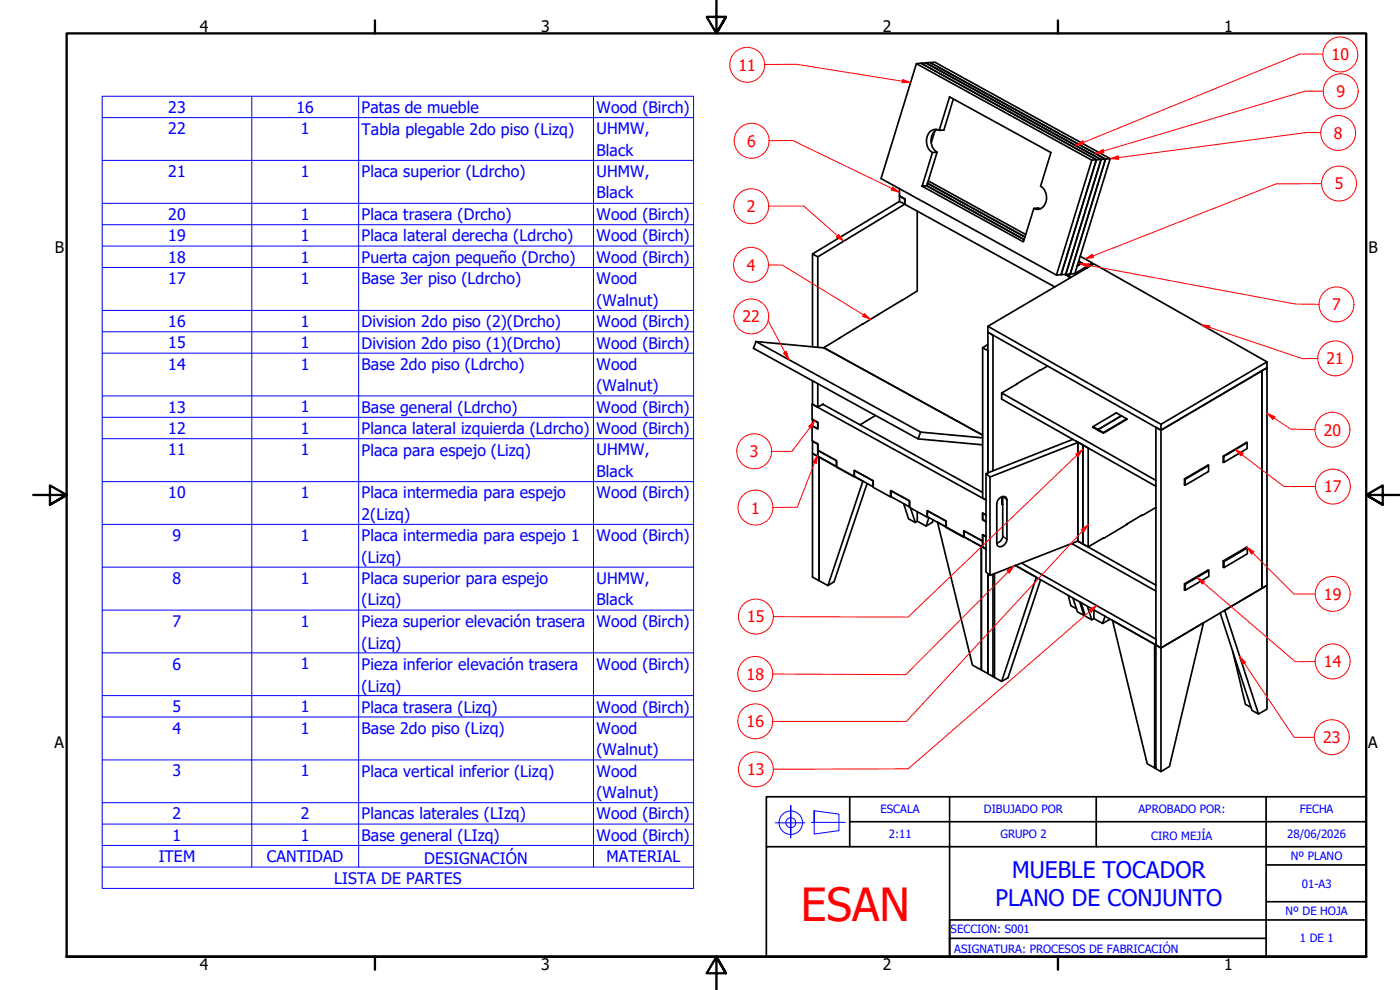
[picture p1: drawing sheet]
<svg xmlns="http://www.w3.org/2000/svg" width="420mm" height="297mm" viewBox="0 0 420 297" stroke-linecap="round" stroke-linejoin="round" font-family="sans-serif">
<!-- layer: Visible (ISO) -->
<g fill="none" stroke="#000" stroke-width=".51">
<path d="M275 19.1l52.7 29 1.4-.2-10.6 34.5-1.4 .1 10.6-34.4M276.4 19l1.4-.2 52.7 29.1h-1.4zM277.8 18.8h1.3l52.7 28.9-1.3 .2zM279.1 18.8l1.4-.1 52.7 28.9-1.4 .1zM280.5 39.4l-1 3.4M281.3 38.8a4 4 0 0 0-.1 6.8M281.9 39.1a2.58 2.58 0 0 0-3.7 2.1 4.2 4.2 0 0 0 1.6 4.6M286.1 29.6l-2.8 9.4-1.4 .1 3.1-10 30.4 16.7-3.1 10.1a4 4 0 0 1-.2 6.8l-1.1 .1-.7-.3M269.9 56.6v2.2l1.7 .9v1.6l44.9 24.8M269.9 58.9v1.5M270 58.8l1.5 .9v1.6M271.6 59.7h-.1"/>
<path d="M276.7 55.9l30.4 16.7 3.2-10.1 1.3-.1 .6 .3M278.1 55.7l29.2 16.2M278.3 55l29.3 16.1M278.6 54.3l29.2 16M279.8 45.8l1.4-.2-3.1 10.1-1.4 .2zM329.1 47.9l-52.7-28.9-1.4 .1-10.6 34.5 52.7 28.9M330.5 47.9l-10.7 34.4-1.3 .1 10.6-34.5M331.8 47.7l-10.6 34.5 1.4-.1M331.8 47.7l-10.6 34.5-1.4 .1 10.7-34.4M333.2 47.6l-10.6 34.5M243.8 76.2l26.1-15.8 1.6 .9-26.1 15.8zM243.8 76.2v27.9"/>
<path d="M245.4 77.1v27.1M275.3 63.4v23.9l-4.8 2.9M323.3 79.9l1.4-.9 1.6 .8-3.7 2.3M324.2 76.9l3.7 2-1.6 .9-2.6-1.4 .9 .6M324.6 78.9l-1.3 .8M326.3 79.8v.5M327.9 78.9v.5M258.9 97.2l-7 4.3M263.6 94.3l-4.8 3M270.6 90.2l-7.1 4.2M296.5 97.9l51.9 29.4M320.9 82.2v.8l-1.2-.7 1.3 .6"/>
<path d="M321 83l-.1 .5M321 82.2v1.3M322.6 82.1v.4M226.9 102.5l49.4 27.2M243.8 114.2v7.1l1.6 .9 1.7-1v.2M245.4 115.1v7.1M247.2 104.4l47.7 26.1-47.6-26.1-20.4-1.9-.8 2 49.4 27.2 .8-2 18.6 1.7M252 101.4l-4.8 2.9M294.9 104.3v45.1l1 .6M296.5 103.4l-1.6 .9 1.6 .9v36.6v-42.1l1.5 .9v40.6M305.1 115.2l-4.5 2.7M312.2 111l-7.1 4.3"/>
<path d="M314.4 109.8l-2.3 1.2M380.2 108.6l-51.9-29.4-31.8 18.7v1.8l51.9 29.4 30.3-17.9v65.3l1.5-.9v-65.3l-1.5 .9v65.3l-30.3 17.9-1.5-.9v-65.3l1.5 .9v65.3l12.8-7.5-10.2 43.1-2.6 1.5M243.7 127.8v4.5l1.7 .8v2l5.7 3.1v2l5.2 2.9v-2l5.8 3.2v1.9l5.4 2.8M243.7 121.3l52.2 28.7M243.8 125.9l1.6 .9v1.8l-1.6-.8zM243.8 132.4l1.6 .9v3.6l-1.6-.8zM243.8 121.2l-.1 4.6 1.7 .9v2l-1.7-.9 .1-.1M243.8 136.1l2 1v37.1l-2-1zM243.9 125.8l-.1 .1M243.9 132.3l-.1 .1M246.9 121.3l48 26.5M251.1 139.9l-5.7-3v-1.8l5.6 3.1v1.8"/>
<path d="M262.8 124.6l-4.7 2.9M275.5 131.7l19.4 1.8M322 131.8l-26.1 10.3 1.2 1v29.5M322.9 132.3l.6 .5-26.4 10.3M323.5 132.6l1.5 .9v29.7l-1.5-.8zM323.5 132.8v29.6l-26.4 10.2-1.2-1v-29.5M325 133.5v29.7l1.6 .9 4.6-2.6M325 133.5l1.6 .9v29.7M328 128l7-4.1 1.5 .9-6.9 4.1v.2v-.2zM328 128v.3M331.2 129.8l6.9-4.1-1.6-.9-6.9 4.1 1.6 .9v.2M338.1 125.7l-6.9 4.3-3.3-1.8 .1-.1"/>
<path d="M338.1 125.7v.1M348.4 127.3l31.8-18.7v1.7l-31.8 18.8zM362.5 139.6l.2 .1v1.8l-7 4.1M362.6 139.6l-7.1 4.1v1.8M362.7 139.7l-7 4.1v1.8l-.2-.1M367.1 138.7h.2v-1.7l6.9-4.3-7.1 4.2 .1 1.8M367.1 136.9l.2 .1M374.1 132.8h.2v1.8l-7 4.1M260.2 145.1l-9.9 29.4-1.8 1.2-2.7-1.5v-37.1l13.2 7.3-10.5 31.3M262.1 146l-5.7-3.1v-1.8l5.6 3.2v1.7M267.3 149.1v-1.9l5.7 3.1v2l5.3 2.9 .1-.1M271.2 151.1l1.5 4.6 2 1.1 .6-.4"/>
<path d="M273 152l-5.6-3v-1.8l5.5 3.1v1.8M273.2 152.4l1.5 4.4M275.3 153.5v2.9l2.6 1.4 1.9-1.1 .2-.7M278.3 155.2v-2l5.7 3.2v1.9l5.2 2.9v-2l5.7 3.2v-2l1 .6M278.8 155.3l-.9 2.5M281.4 156.7l13.1 7.2v37.1l-2.7-1.4zM284 158l-5.7-2.9v-1.8l5.6 3v1.8M289.3 159.3l5.6 3.1v1.7l-5.6-3zM295 155.9l.9 .6M295 154h-.1M295.9 154.5l-1-.5v1.9l1 .5M295.9 154.5l-1-.6v2"/>
<path d="M299.6 149.9a1.46 1.46 0 0 1 2.5-.4l.1 12.3a2.06 2.06 0 0 1-2.8 2l-.3-.7v-12zM300.7 149.5l.2 .1M300.9 149.3l-.2 .2v1.7l.2 .2M300.9 149v11.8a2.49 2.49 0 0 1-1.8 2.2M338.2 157.2l-7 4.3-.1-.1M342.7 154.7l-4.6 2.7M346.9 152.3l-4.3 2.3M346.9 144.1l-46.3-26.2v1.8l46.3 26.2M355.5 143.7l.2 .1M295 160.5h-.1M295.9 161l-1-.5v3.6l1 .6-1.4-.8v37.1l2 1.1v-30v30l1.9 1.1v-31.1M298 172.3v30.7l2.6 1.5 1.9-1.1 9.8-29.4"/>
<path d="M306.6 169l40.3 22.8v1.7l-42.2-23.8 6.3 3.5-10.4 31.3M320.6 178.7l.8 3 1.7 1M321.6 163.1l25.3 14.2M322 179.4l1.3 4.2 2 1 .3-.1M323.5 162.4l23.4 13.2M355.5 175.2l.2 .1M362.5 171.1l.3 .1v1.8l-7.1 4.1M362.6 171.1l-7.1 4.1v1.8M362.8 171.2l-7.1 4.1v1.8l-.2-.1M367.1 168.3l.1 1.9M367.1 168.3l.2 .2M374.1 164.2l.2 .2v1.8l-7 4.1"/>
<path d="M374.2 164.3l-7.1 4M374.3 164.4l-7 4.1v1.8l-.2-.2M324 180.6l1.3 4M324.4 180.8l1.4 4.1 1.9 1.1 .6-.4M326.3 181.9l1.4 4.1M328.3 183v2.6l2.6 1.5 1.9-1.1 .1-.3M331.7 184.9l-.8 2.2M333.9 186.2l13 7.3v37.1l-2.6-1.4zM346.5 193.3l1.9 1.1v37.1l-1.9-1.1zM366.2 183.9l9.5 29.3 2 1 2.5-1.4v-37.2l-12.7 7.5 10.2 31.1M370 195.4l3.8 15.9 1.7 1"/>
</g>
<!-- layer: Visible Narrow (ISO) -->
<path d="M301 149l1.2 1M300.9 160.8l1.3 1" fill="none" stroke="#000" stroke-width=".38"/>
<!-- layer: Dimension (ISO) -->
<g fill="none" stroke="#00f" stroke-width=".3">
<path d="M30.7 35.3h177.5M75.6 28.9v231.2M107.6 28.9v231.2M178.1 28.9v231.2M30.7 48.1h177.5M30.7 61h177.5M30.7 67.4h177.5M30.7 73.8h177.5M30.7 80.2h177.5M30.7 93.1h177.5M30.7 99.6h177.5M30.7 106h177.5"/>
<path d="M30.7 118.8h177.5M30.7 125.2h177.5M30.7 131.6h177.5M30.7 144.5h177.5M30.7 157.3h177.5M30.7 170.2h177.5M30.7 183.1h177.5M30.7 195.9h177.5M30.7 208.7h177.5M30.7 215.1h177.5M30.7 228h177.5M30.7 253.7v6.4h177.5"/>
<path d="M30.7 240.8h177.5M30.7 247.3h177.5M208.2 253.7h-177.5v-224.8h177.5v231.2M30.7 260.1v6.5h177.5v-6.5"/>
</g>
<!-- layer: CAJETIN -->
<g fill="none" stroke="#00f" stroke-width=".3">
<path d="M232.7 246.9h8.9M237.3 241.7v9.7v-9.7v8.7M243.5 246.7h10.2M244.3 243.3l7.5 1v4.9l-7.5 1v-6.9v3.4"/>
<circle cx="237.3" cy="246.8" r="3.5"/>
<circle cx="237.3" cy="246.8" r="1.49"/>
</g>
<!-- layer: Title (ISO) -->
<path d="M255 239.1v14.9M285 239.1v48v-11.1h125M329 239.1v14.9M380 239.1v48M230 254v-14.9h180v14.9M230 254h180v33.1h-180zM255 246.6h155M380 259.5h30M380 270.6h30M285 281.5h95" fill="none" stroke="#000" stroke-width=".51"/>
<!-- layer: Border (ISO) -->
<path d="M112.5 6.1v3.9M215 0v10l-2.9-4.9h5.8l-2.9 4.9 2.9-4.9M317.5 6.1v3.9M10 148.5h10l-5-2.8v5.7l5-2.9-5 2.9M420 148.5h-10l5-2.8v5.7l-5-2.9 5 2.9M20 287.1v-277.1h390v277.1h-390h390M112.5 287.1v3.8M217.9 292l-2.9-4.9 2.9 4.9h-5.8l2.9-4.9v9.9M317.5 287.1v3.8" fill="none" stroke="#000" stroke-width=".7"/>
<!-- layer: Centerline (ISO) -->
<path d="M360.6 97.5l2.4 .7" fill="none" stroke="#f00" stroke-width=".3"/>
<path d="M360.6 97.5l2.5 .3-.3 .9z" fill="#f00"/>
<g fill="none" stroke="#f00" stroke-width=".3">
<path d="M360.6 97.5l2.5 .3-.3 .9zM363 98.2l27.9 9.4h4.6M380.2 124l2.1 1.4"/>
<circle cx="400.7" cy="107.5" r="5.2"/>
</g>
<path d="M380.2 124l2.4 1-.6 .8z" fill="#f00"/>
<g fill="none" stroke="#f00" stroke-width=".3">
<path d="M380.2 124l2.4 1-.6 .8zM382.3 125.4l5 3.4 7.4 .1M374.2 164.1l1.8 1.8"/>
<circle cx="399.9" cy="128.9" r="5.2"/>
</g>
<path d="M374.2 164.1l2.1 1.4-.7 .8z" fill="#f00"/>
<g fill="none" stroke="#f00" stroke-width=".3">
<path d="M304.3 169.8l-1.8 1.8M374.2 164.1l2.1 1.4-.7 .8zM376 165.9l12.3 12.3h6.4"/>
<circle cx="400" cy="178.2" r="5.2"/>
</g>
<path d="M302.2 171.2l2.1-1.4-1.4 2.1z" fill="#f00"/>
<g fill="none" stroke="#f00" stroke-width=".3">
<path d="M302.2 171.2l2.1-1.4-1.4 2.1zM302.5 171.6l-30.7 30.8-39.9-.2M372 197l1.4 2"/>
<circle cx="226.7" cy="202.2" r="5.2"/>
</g>
<path d="M372 197l1.8 1.7-.8 .6z" fill="#f00"/>
<g fill="none" stroke="#f00" stroke-width=".3">
<path d="M370.8 134.9l1.9 1.5M372 197l1.8 1.7-.8 .6zM373.4 199l15 22.2h6.1"/>
<circle cx="399.7" cy="221.2" r="5.2"/>
</g>
<path d="M370.8 134.9l2.3 1.1-.7 .8z" fill="#f00"/>
<g fill="none" stroke="#f00" stroke-width=".3">
<path d="M370.8 134.9l2.3 1.1-.7 .8zM372.7 136.4l12.6 9.6h9.5M359.3 173.3l1.8 1.6"/>
<circle cx="400" cy="146" r="5.2"/>
</g>
<path d="M359.3 173.3l2.2 1.2-.7 .7z" fill="#f00"/>
<g fill="none" stroke="#f00" stroke-width=".3">
<path d="M359.3 173.3l2.2 1.2-.7 .7zM361.1 174.9l27.6 23.7 6-.1M329.1 181.7l-1.9 1.6"/>
<circle cx="400" cy="198.5" r="5.2"/>
</g>
<path d="M326.9 182.9l2.2-1.2-1.6 2z" fill="#f00"/>
<g fill="none" stroke="#f00" stroke-width=".3">
<path d="M326.6 157.5l-1.7 1.8M326.9 182.9l2.2-1.2-1.6 2zM327.2 183.3l-54.7 47.4-40.4 .1"/>
<circle cx="226.9" cy="230.8" r="5.2"/>
</g>
<path d="M324.5 158.9l2.1-1.4-1.4 2.1z" fill="#f00"/>
<g fill="none" stroke="#f00" stroke-width=".3">
<path d="M325 134.9l-1.8 1.7M324.5 158.9l2.1-1.4-1.4 2.1zM324.9 159.3l-52.9 57.2h-40.1"/>
<circle cx="226.7" cy="216.4" r="5.2"/>
</g>
<path d="M322.8 136.3l2.2-1.4-1.5 2.1z" fill="#f00"/>
<g fill="none" stroke="#f00" stroke-width=".3">
<path d="M245.4 136.5l-.9 2.3M322.8 136.3l2.2-1.4-1.5 2.1zM323.2 136.6l-50.7 48.6-40.4-.2"/>
<circle cx="226.9" cy="185" r="5.2"/>
</g>
<path d="M245.4 136.5l-.4 2.5-1-.4z" fill="#f00"/>
<g fill="none" stroke="#f00" stroke-width=".3">
<path d="M244.5 138.8l-5.2 13.4-7.3 .1M244.5 126.2l-1.4 2.1M245.4 136.5l-.4 2.5-1-.4z"/>
<circle cx="226.7" cy="152.3" r="5.2"/>
</g>
<path d="M242.7 127.9l1.8-1.7-1 2.3z" fill="#f00"/>
<g fill="none" stroke="#f00" stroke-width=".3">
<path d="M235.6 105.7l1.2 2.2M242.7 127.9l1.8-1.7-1 2.3zM243.1 128.3l-5.4 7.1h-6.1"/>
<circle cx="226.3" cy="135.4" r="5.2"/>
</g>
<path d="M235.1 106l.9-.5 .8 2.4z" fill="#f00"/>
<g fill="none" stroke="#f00" stroke-width=".3">
<path d="M251.3 70.7l1.9 1.7M230.5 96.2l5.1 9.5M235.1 106l.9-.5 .8 2.4z"/>
<circle cx="225.5" cy="94.9" r="5.2"/>
</g>
<path d="M251.7 70.3l1.5 2.1-2.2-1.3z" fill="#f00"/>
<g fill="none" stroke="#f00" stroke-width=".3">
<path d="M230.7 61.8h10.5l10.1 8.9M251.7 70.3l1.5 2.1-2.2-1.3zM259.1 94.5l2.1 1.3"/>
<circle cx="225.5" cy="61.9" r="5.2"/>
</g>
<path d="M259.4 94.1l1.8 1.7-2.3-.9z" fill="#f00"/>
<g fill="none" stroke="#f00" stroke-width=".3">
<path d="M230.6 79.5l4.2 .1 24.3 14.9M328 76.8l-2.4 .9M259.4 94.1l1.8 1.7-2.3-.9z"/>
<circle cx="225.4" cy="79.5" r="5.2"/>
</g>
<path d="M325.6 77.7l2.2-1.4 .4 1z" fill="#f00"/>
<g fill="none" stroke="#f00" stroke-width=".3">
<path d="M267.7 56.6l2.2 1.1M396.6 55.1l-13.6 .1-55 21.6M325.6 77.7l2.2-1.4 .4 1z"/>
<circle cx="401.9" cy="55.1" r="5.2"/>
</g>
<path d="M267.9 56.1l2 1.6-2.4-.7z" fill="#f00"/>
<g fill="none" stroke="#f00" stroke-width=".3">
<path d="M230.8 42.2l7.1-.1 29.8 14.5M267.9 56.1l2 1.6-2.4-.7zM324.2 79.2l2.4 .4"/>
<circle cx="225.6" cy="42.2" r="5.2"/>
</g>
<path d="M324.2 79.2h2.5l-.2 .9z" fill="#f00"/>
<g fill="none" stroke="#f00" stroke-width=".3">
<path d="M270.8 24.4l2.5 .4M324.2 79.2h2.5l-.2 .9zM326.6 79.6l62.2 11.6 7.1 .1"/>
<circle cx="401.1" cy="91.3" r="5.2"/>
</g>
<path d="M270.9 23.9l2.4 .9h-2.5z" fill="#f00"/>
<g fill="none" stroke="#f00" stroke-width=".3">
<path d="M229.5 19.4l9.6-.1 31.7 5.1M270.9 23.9l2.4 .9h-2.5zM335.7 47.3l-2.5 .3"/>
<circle cx="224.2" cy="19.4" r="5.2"/>
</g>
<path d="M333.2 47.6l2.4-.8 .1 1z" fill="#f00"/>
<g fill="none" stroke="#f00" stroke-width=".3">
<path d="M396.4 39.8l-4.2-.1-56.5 7.6M331.2 45.3l-2.5 .8M333.2 47.6l2.4-.8 .1 1z"/>
<circle cx="401.6" cy="39.9" r="5.2"/>
</g>
<path d="M328.7 46.1l2.3-1.2 .3 .9z" fill="#f00"/>
<g fill="none" stroke="#f00" stroke-width=".3">
<path d="M397.1 27.4h-5.4l-60.5 17.9M325.2 42.7l-2.4 1M328.7 46.1l2.3-1.2 .3 .9z"/>
<circle cx="402.4" cy="27.4" r="5.2"/>
</g>
<path d="M322.8 43.7l2.2-1.4 .3 .9z" fill="#f00"/>
<g fill="none" stroke="#f00" stroke-width=".3">
<path d="M397 16.2h-6.8l-65 26.5M322.8 43.7l2.2-1.4 .3 .9z"/>
<circle cx="402.2" cy="16.3" r="5.2"/>
</g>
<text font-size="13.7" fill="#f00" x="240.3" y="276.2">ESAN</text>
<g font-size="6.9" fill="#00f">
<text x="303.8" y="263.5">MUEBLE TOCADOR</text>
<text x="298.8" y="271.8">PLANO DE CONJUNTO</text>
</g>
<g font-size="4.8">
<text x="59.9" y="9.6">4</text>
<text x="162.4" y="9.6">3</text>
<text x="264.9" y="9.6">2</text>
<text x="367.4" y="9.6">1</text>
<text x="16.4" y="76.1">B</text>
<text x="410.7" y="76.1">B</text>
<text x="16.4" y="224.5">A</text>
<text x="410.7" y="224.5">A</text>
<text x="59.9" y="290.9">4</text>
<text x="162.4" y="290.9">3</text>
<text x="264.9" y="290.9">2</text>
<text x="367.4" y="290.9">1</text>
</g>
<g font-size="4.8" fill="#f00">
<text x="221.6" y="21.2">11</text>
<text x="399.6" y="18.1">10</text>
<text x="401.1" y="29.1">9</text>
<text x="400.3" y="41.7">8</text>
<text x="224.3" y="44">6</text>
<text x="400.6" y="56.8">5</text>
<text x="224.2" y="63.7">2</text>
<text x="224.1" y="81.2">4</text>
<text x="399.8" y="93.1">7</text>
<text x="222.8" y="96.8">22</text>
<text x="398.1" y="109.3">21</text>
<text x="397.3" y="130.7">20</text>
<text x="225" y="137.2">3</text>
<text x="397.4" y="147.8">17</text>
<text x="225.4" y="154.1">1</text>
<text x="397.3" y="180">19</text>
<text x="224.2" y="186.7">15</text>
<text x="397.3" y="200.2">14</text>
<text x="224" y="204">18</text>
<text x="224" y="218.2">16</text>
<text x="397.1" y="223">23</text>
<text x="224.2" y="232.6">13</text>
</g>
<g font-size="4.8" fill="#00f">
<text x="50.5" y="33.9">23</text>
<text x="89" y="33.9">16</text>
<text x="108.5" y="33.9">Patas de mueble</text>
<text x="179" y="33.9">Wood (Birch)</text>
<text x="50.5" y="40.3">22</text>
<text x="90.3" y="40.2">1</text>
<text x="108.5" y="40.4">Tabla plegable 2do piso (Lizq)</text>
<text x="179" y="40.2">UHMW,</text>
<text x="179" y="46.7">Black</text>
<text x="50.5" y="53.1">21</text>
<text x="90.3" y="53.1">1</text>
<text x="108.5" y="53.2">Placa superior (Ldrcho)</text>
<text x="179" y="53.1">UHMW,</text>
<text x="179" y="59.5">Black</text>
<text x="90.3" y="66">1</text>
<text x="50.5" y="66">20</text>
<text x="108.5" y="66">Placa trasera (Drcho)</text>
<text x="179" y="66">Wood (Birch)</text>
<text x="50.5" y="72.4">19</text>
<text x="90.3" y="72.4">1</text>
<text x="108.5" y="72.4">Placa lateral derecha (Ldrcho)</text>
<text x="179" y="72.4">Wood (Birch)</text>
<text x="50.5" y="78.9">18</text>
<text x="90.3" y="78.8">1</text>
<text x="108.5" y="79">Puerta cajon pequeño (Drcho)</text>
<text x="179" y="78.9">Wood (Birch)</text>
<text x="50.5" y="85.2">17</text>
<text x="90.3" y="85.2">1</text>
<text x="108.5" y="85.3">Base 3er piso (Ldrcho)</text>
<text x="179" y="85.3">Wood</text>
<text x="179" y="91.7">(Walnut)</text>
<text x="50.5" y="98.1">16</text>
<text x="90.3" y="98.1">1</text>
<text x="108.5" y="98.2">Division 2do piso (2)(Drcho)</text>
<text x="179" y="98.2">Wood (Birch)</text>
<text x="50.5" y="104.5">15</text>
<text x="90.3" y="104.5">1</text>
<text x="108.5" y="104.6">Division 2do piso (1)(Drcho)</text>
<text x="179" y="104.6">Wood (Birch)</text>
<text x="50.5" y="110.9">14</text>
<text x="90.3" y="110.9">1</text>
<text x="108.5" y="111">Base 2do piso (Ldrcho)</text>
<text x="179" y="111">Wood</text>
<text x="179" y="117.4">(Walnut)</text>
<text x="50.5" y="123.8">13</text>
<text x="90.3" y="123.7">1</text>
<text x="108.5" y="123.9">Base general (Ldrcho)</text>
<text x="179" y="123.9">Wood (Birch)</text>
<text x="50.5" y="130.2">12</text>
<text x="90.3" y="130.2">1</text>
<text x="108.5" y="130.3">Planca lateral izquierda (Ldrcho)</text>
<text x="179" y="130.3">Wood (Birch)</text>
<text x="50.5" y="136.6">11</text>
<text x="90.3" y="136.6">1</text>
<text x="108.5" y="136.7">Placa para espejo (Lizq)</text>
<text x="179" y="136.6">UHMW,</text>
<text x="179" y="143.1">Black</text>
<text x="50.5" y="149.5">10</text>
<text x="90.3" y="149.5">1</text>
<text x="108.5" y="149.5">Placa intermedia para espejo</text>
<text x="179" y="149.5">Wood (Birch)</text>
<text x="108.5" y="155.9">2(Lizq)</text>
<text x="51.8" y="162.4">9</text>
<text x="90.3" y="162.3">1</text>
<text x="108.5" y="162.4">Placa intermedia para espejo 1</text>
<text x="179" y="162.4">Wood (Birch)</text>
<text x="108.5" y="168.8">(Lizq)</text>
<text x="51.8" y="175.2">8</text>
<text x="90.3" y="175.2">1</text>
<text x="108.5" y="175.2">Placa superior para espejo</text>
<text x="179" y="175.2">UHMW,</text>
<text x="108.5" y="181.7">(Lizq)</text>
<text x="179" y="181.6">Black</text>
<text x="51.8" y="188">7</text>
<text x="90.3" y="188">1</text>
<text x="108.5" y="188.2">Pieza superior elevación trasera</text>
<text x="179" y="188.1">Wood (Birch)</text>
<text x="108.5" y="194.6">(Lizq)</text>
<text x="51.8" y="200.9">6</text>
<text x="90.3" y="200.8">1</text>
<text x="108.5" y="201.1">Pieza inferior elevación trasera</text>
<text x="179" y="200.9">Wood (Birch)</text>
<text x="108.5" y="207.5">(Lizq)</text>
<text x="51.8" y="213.7">5</text>
<text x="90.3" y="213.7">1</text>
<text x="108.5" y="213.8">Placa trasera (Lizq)</text>
<text x="179" y="213.8">Wood (Birch)</text>
<text x="51.8" y="220.1">4</text>
<text x="90.3" y="220.1">1</text>
<text x="108.5" y="220.2">Base 2do piso (Lizq)</text>
<text x="179" y="220.2">Wood</text>
<text x="179" y="226.6">(Walnut)</text>
<text x="51.8" y="233">3</text>
<text x="90.3" y="233">1</text>
<text x="108.5" y="233">Placa vertical inferior (Lizq)</text>
<text x="179" y="233">Wood</text>
<text x="179" y="239.4">(Walnut)</text>
<text x="51.8" y="245.9">2</text>
<text x="90.3" y="245.9">2</text>
<text x="108.5" y="245.9">Plancas laterales (LIzq)</text>
<text x="179" y="245.9">Wood (Birch)</text>
<text x="51.8" y="252.2">1</text>
<text x="90.3" y="252.2">1</text>
<text x="108.5" y="252.3">Base general (LIzq)</text>
<text x="179" y="252.3">Wood (Birch)</text>
<text x="47.6" y="258.6">ITEM</text>
<text x="80.1" y="258.7">CANTIDAD</text>
<text x="127.3" y="259.3">DESIGNACIÓN</text>
<text x="182.1" y="258.6">MATERIAL</text>
<text x="100.3" y="265.1">LISTA DE PARTES</text>
</g>
<g font-size="3.4" fill="#00f">
<text x="264.3" y="244">ESCALA</text>
<text x="295.3" y="244">DIBUJADO POR</text>
<text x="341.7" y="244">APROBADO POR:</text>
<text x="390.1" y="244">FECHA</text>
<text x="266.8" y="251.6">2:11</text>
<text x="300.2" y="251.5">GRUPO 2</text>
<text x="345.5" y="252">CIRO MEJÍA</text>
<text x="386.3" y="251.3">28/06/2026</text>
<text x="387.4" y="258.1">Nº PLANO</text>
<text x="390.7" y="266.3">01-A3</text>
<text x="385.8" y="274.6">Nº DE HOJA</text>
<text x="285.3" y="280.1">SECCION: S001</text>
<text x="286.4" y="285.9">ASIGNATURA: PROCESOS DE FABRICACIÓN</text>
<text x="390.1" y="282.8">1 DE 1</text>
</g>
</svg>
